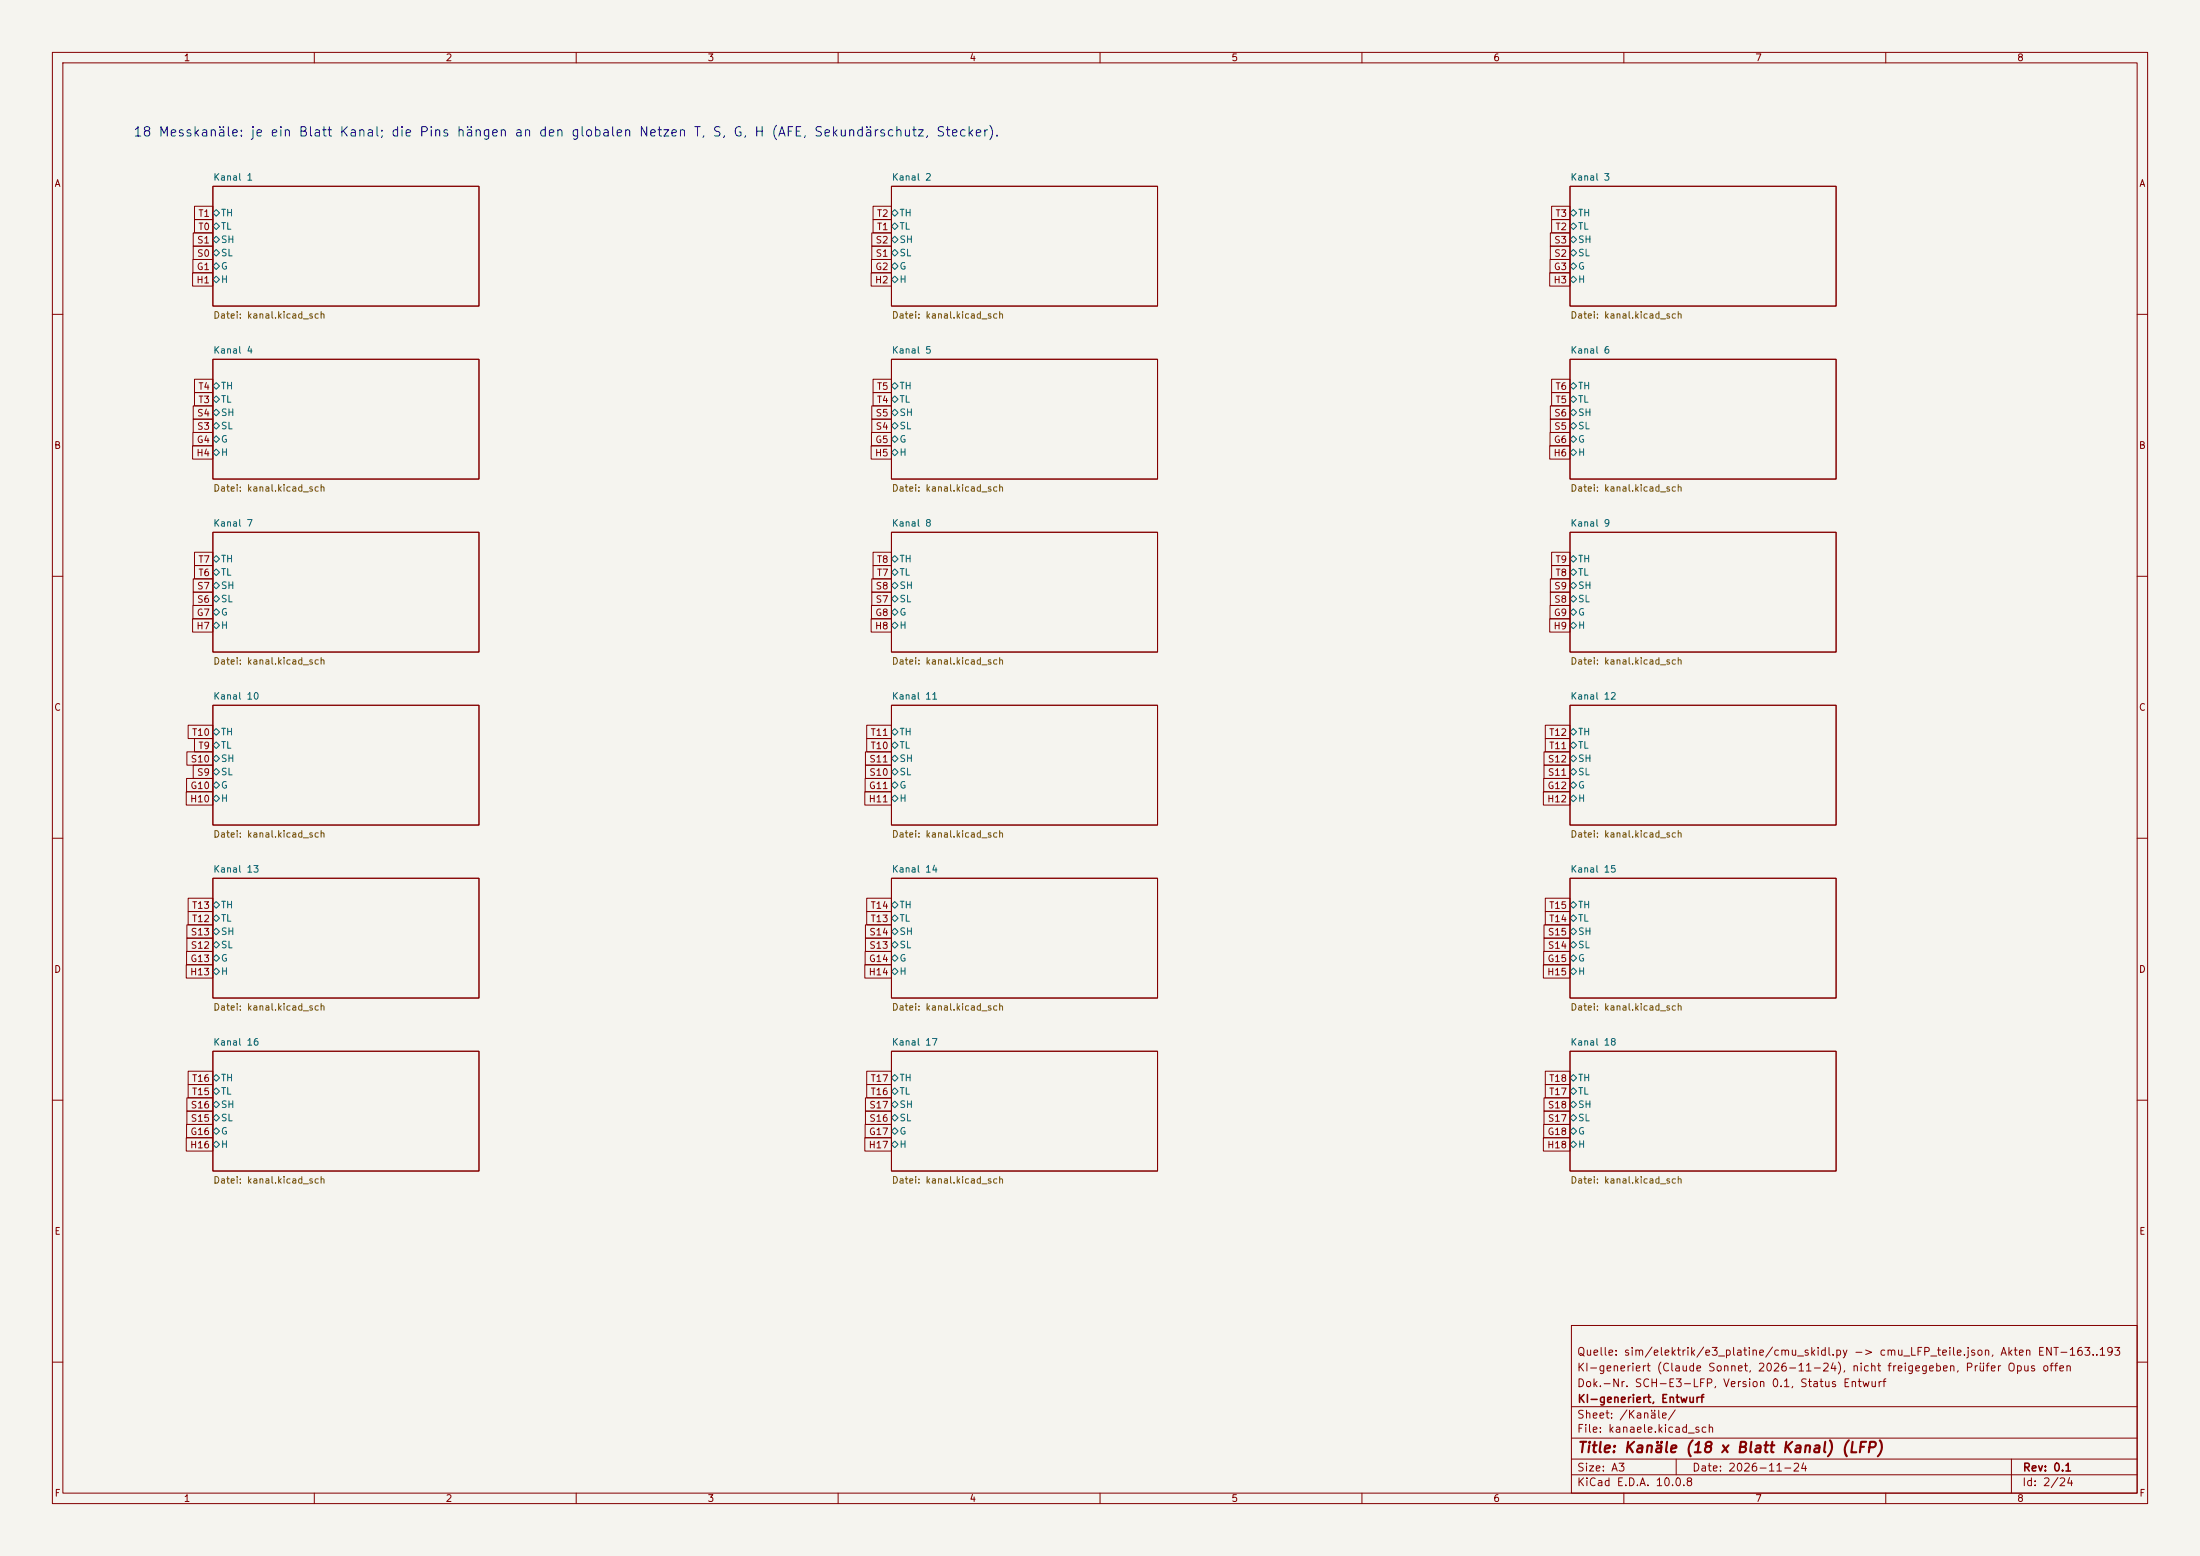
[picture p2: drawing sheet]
<svg xmlns="http://www.w3.org/2000/svg" width="420mm" height="297mm" viewBox="0 0 420 297" stroke-linecap="round" stroke-linejoin="round" font-family="sans-serif">
<path d="M0 0h420v297h-420z" fill="#f5f4ef" stroke="#f5f4ef" stroke-width=".19"/>
<g fill="none" stroke="#840000" stroke-width=".19">
<path d="M10 10h400v277h-400zM12 12h396v273h-396zM60 10v2M110 10v2M160 10v2M210 10v2M260 10v2M310 10v2M360 10v2M37.1 39.4h3.5v2.5h-3.5zM40.6 35.6h50.8v22.8h-50.8zM166.7 39.4h3.5v2.5h-3.5z"/>
<path d="M170.2 35.6h50.8v22.8h-50.8zM296.2 39.4h3.5v2.5h-3.5zM299.7 35.6h50.8v22.8h-50.8zM36.8 52.1h3.8v2.5h-3.8zM36.8 49.5h3.8v2.6h-3.8zM36.9 47h3.7v2.5h-3.7zM36.9 44.4h3.7v2.6h-3.7zM37.1 41.9h3.5v2.6h-3.5zM166.3 52.1h3.9v2.5h-3.9zM166.4 49.5h3.8v2.6h-3.8zM166.4 47h3.8v2.5h-3.8zM166.4 44.4h3.8v2.6h-3.8z"/>
<path d="M166.7 41.9h3.5v2.6h-3.5zM295.8 52.1h3.9v2.5h-3.9zM295.9 49.5h3.8v2.6h-3.8zM296 44.4h3.7v2.6h-3.7zM296 47h3.7v2.5h-3.7zM296.2 41.9h3.5v2.6h-3.5zM10 60h2M36.9 77.5h3.7v2.5h-3.7zM37.1 74.9h3.5v2.6h-3.5zM37.1 72.4h3.5v2.5h-3.5zM40.6 68.6h50.8v22.8h-50.8zM166.4 77.5h3.8v2.5h-3.8z"/>
<path d="M166.7 74.9h3.5v2.6h-3.5zM166.7 72.4h3.5v2.5h-3.5zM170.2 68.6h50.8v22.8h-50.8zM296 77.5h3.7v2.5h-3.7zM296.2 74.9h3.5v2.6h-3.5zM296.2 72.4h3.5v2.5h-3.5zM299.7 68.6h50.8v22.8h-50.8zM408 60h2M36.8 85.1h3.8v2.5h-3.8zM36.8 82.5h3.8v2.6h-3.8zM36.9 80h3.7v2.6h-3.7zM166.3 85.1h3.9v2.5h-3.9z"/>
<path d="M166.4 82.5h3.8v2.6h-3.8zM166.4 80h3.8v2.6h-3.8zM295.8 85.1h3.9v2.5h-3.9zM295.9 82.5h3.8v2.6h-3.8zM296 80h3.7v2.6h-3.7zM10 110h2M36.8 118.1h3.8v2.6h-3.8zM36.8 115.6h3.8v2.5h-3.8zM36.9 110.5h3.7v2.5h-3.7zM36.9 113h3.7v2.6h-3.7zM37.1 105.4h3.5v2.6h-3.5zM37.1 107.9h3.5v2.6h-3.5z"/>
<path d="M40.6 101.6h50.8v22.9h-50.8zM166.3 118.1h3.9v2.6h-3.9zM166.4 115.6h3.8v2.5h-3.8zM166.4 113h3.8v2.6h-3.8zM166.4 110.5h3.8v2.5h-3.8zM166.7 107.9h3.5v2.6h-3.5zM166.7 105.4h3.5v2.6h-3.5zM170.2 101.6h50.8v22.9h-50.8zM295.8 118.1h3.9v2.6h-3.9zM295.9 115.6h3.8v2.5h-3.8zM296 113h3.7v2.6h-3.7zM296 110.5h3.7v2.5h-3.7z"/>
<path d="M296.2 107.9h3.5v2.6h-3.5zM296.2 105.4h3.5v2.6h-3.5zM299.7 101.6h50.8v22.9h-50.8zM408 110h2M35.9 138.4h4.7v2.6h-4.7zM40.6 134.6h50.8v22.9h-50.8zM165.5 138.4h4.7v2.6h-4.7zM170.2 134.6h50.8v22.9h-50.8zM295 138.4h4.7v2.6h-4.7zM299.7 134.6h50.8v22.9h-50.8zM10 160h2M35.6 151.1h5v2.6h-5z"/>
<path d="M35.6 148.6h5v2.5h-5zM35.7 143.5h4.9v2.6h-4.9zM36.9 146h3.7v2.6h-3.7zM37.1 141h3.5v2.5h-3.5zM165.1 151.1h5.1v2.6h-5.1zM165.2 148.6h5v2.5h-5zM165.2 146h5v2.6h-5zM165.2 143.5h5v2.6h-5zM165.5 141h4.7v2.5h-4.7zM294.6 151.1h5.1v2.6h-5.1zM294.7 148.6h5v2.5h-5zM294.8 146h4.9v2.6h-4.9z"/>
<path d="M294.8 143.5h4.9v2.6h-4.9zM295 141h4.7v2.5h-4.7zM408 160h2M35.7 179.1h4.9v2.5h-4.9zM35.7 176.5h4.9v2.6h-4.9zM35.9 174h4.7v2.5h-4.7zM35.9 171.4h4.7v2.6h-4.7zM40.6 167.6h50.8v22.9h-50.8zM165.2 179.1h5v2.5h-5zM165.2 176.5h5v2.6h-5zM165.5 171.4h4.7v2.6h-4.7zM165.5 174h4.7v2.5h-4.7z"/>
<path d="M170.2 167.6h50.8v22.9h-50.8zM294.8 179.1h4.9v2.5h-4.9zM294.8 176.5h4.9v2.6h-4.9zM295 174h4.7v2.5h-4.7zM295 171.4h4.7v2.6h-4.7zM299.7 167.6h50.8v22.9h-50.8zM35.6 184.1h5v2.6h-5zM35.6 181.6h5v2.6h-5zM165.1 184.1h5.1v2.6h-5.1zM165.2 181.6h5v2.6h-5zM294.6 184.1h5.1v2.6h-5.1zM294.7 181.6h5v2.6h-5z"/>
<path d="M10 210h2M35.6 217.2h5v2.5h-5zM35.6 214.6h5v2.6h-5zM35.7 212.1h4.9v2.5h-4.9zM35.7 209.5h4.9v2.6h-4.9zM35.9 207h4.7v2.6h-4.7zM35.9 204.5h4.7v2.5h-4.7zM40.6 200.7h50.8v22.8h-50.8zM165.1 217.2h5.1v2.5h-5.1zM165.2 214.6h5v2.6h-5zM165.2 212.1h5v2.5h-5zM165.2 209.5h5v2.6h-5z"/>
<path d="M165.5 207h4.7v2.6h-4.7zM165.5 204.5h4.7v2.5h-4.7zM170.2 200.7h50.8v22.8h-50.8zM294.6 217.2h5.1v2.5h-5.1zM294.7 214.6h5v2.6h-5zM294.8 209.5h4.9v2.6h-4.9zM294.8 212.1h4.9v2.5h-4.9zM295 207h4.7v2.6h-4.7zM295 204.5h4.7v2.5h-4.7zM299.7 200.7h50.8v22.8h-50.8zM408 210h2M300 253h108v32h-108z"/>
<path d="M10 260h2M300 278.5h108M300 274.5h108M300 268.5h108M320 278.5v3M384 278.5v6.5M408 260h2M60 285v2M110 285v2M160 285v2M210 285v2M260 285v2"/>
<path d="M300 281.5h108M310 285v2M360 285v2"/>
</g>
<g fill="none" stroke="#006464" stroke-width=".19">
<path d="M40.6 40.6l.7-.6 .6 .6-.6 .7zM40.6 45.7l.7-.6 .6 .6-.6 .7zM40.6 48.3l.7-.7 .6 .7-.6 .6zM40.6 50.8l.7-.6 .6 .6-.6 .6zM40.6 53.3l.7-.6 .6 .6-.6 .7zM41.3 42.5l.6 .7-.6 .6-.7-.6zM170.2 40.6l.6-.6 .6 .6-.6 .7zM170.2 45.7l.6-.6 .6 .6-.6 .7zM170.2 48.3l.6-.7 .6 .7-.6 .6zM170.2 50.8l.6-.6 .6 .6-.6 .6zM170.2 53.3l.6-.6 .6 .6-.6 .7zM170.8 42.5l.6 .7-.6 .6-.6-.6z"/>
<path d="M299.7 40.6l.7-.6 .6 .6-.6 .7zM299.7 43.2l.7-.7 .6 .7-.6 .6zM299.7 45.7l.7-.6 .6 .6-.6 .7zM299.7 48.3l.7-.7 .6 .7-.6 .6zM299.7 50.8l.7-.6 .6 .6-.6 .6zM299.7 53.3l.7-.6 .6 .6-.6 .7zM40.6 73.7l.7-.7 .6 .7-.6 .6zM40.6 76.2l.7-.6 .6 .6-.6 .6zM40.6 78.7l.7-.6 .6 .6-.6 .7zM170.2 73.7l.6-.7 .6 .7-.6 .6zM170.2 76.2l.6-.6 .6 .6-.6 .6zM170.2 78.7l.6-.6 .6 .6-.6 .7z"/>
<path d="M299.7 73.7l.7-.7 .6 .7-.6 .6zM299.7 76.2l.7-.6 .6 .6-.6 .6zM299.7 78.7l.7-.6 .6 .6-.6 .7zM40.6 81.3l.7-.7 .6 .7-.6 .6zM40.6 86.4l.7-.7 .6 .7-.6 .6zM41.3 83.2l.6 .6-.6 .7-.7-.7zM170.2 81.3l.6-.7 .6 .7-.6 .6zM170.2 86.4l.6-.7 .6 .7-.6 .6zM170.8 83.2l.6 .6-.6 .7-.6-.7zM299.7 81.3l.7-.7 .6 .7-.6 .6zM299.7 86.4l.7-.7 .6 .7-.6 .6zM300.4 83.2l.6 .6-.6 .7-.7-.7z"/>
<path d="M40.6 106.7l.7-.7 .6 .7-.6 .6zM40.6 109.2l.7-.6 .6 .6-.6 .7zM40.6 111.8l.7-.7 .6 .7-.6 .6zM40.6 114.3l.7-.6 .6 .6-.6 .6zM40.6 116.8l.7-.6 .6 .6-.6 .7zM40.6 119.4l.7-.7 .6 .7-.6 .6zM170.2 106.7l.6-.7 .6 .7-.6 .6zM170.2 109.2l.6-.6 .6 .6-.6 .7zM170.2 111.8l.6-.7 .6 .7-.6 .6zM170.2 114.3l.6-.6 .6 .6-.6 .6zM170.2 116.8l.6-.6 .6 .6-.6 .7zM170.2 119.4l.6-.7 .6 .7-.6 .6z"/>
<path d="M299.7 106.7l.7-.7 .6 .7-.6 .6zM299.7 109.2l.7-.6 .6 .6-.6 .7zM299.7 111.8l.7-.7 .6 .7-.6 .6zM299.7 114.3l.7-.6 .6 .6-.6 .6zM299.7 116.8l.7-.6 .6 .6-.6 .7zM299.7 119.4l.7-.7 .6 .7-.6 .6zM40.6 139.7l.7-.6 .6 .6-.6 .6zM170.2 139.7l.6-.6 .6 .6-.6 .6zM299.7 139.7l.7-.6 .6 .6-.6 .6zM40.6 142.2l.7-.6 .6 .6-.6 .7zM40.6 149.9l.7-.7 .6 .7-.6 .6zM40.6 152.4l.7-.6 .6 .6-.6 .6z"/>
<path d="M41.3 144.1l.6 .7-.6 .6-.7-.6zM41.3 146.7l.6 .6-.6 .7-.7-.7zM170.2 142.2l.6-.6 .6 .6-.6 .7zM170.2 147.3l.6-.6 .6 .6-.6 .7zM170.2 149.9l.6-.7 .6 .7-.6 .6zM170.2 152.4l.6-.6 .6 .6-.6 .6zM170.8 144.1l.6 .7-.6 .6-.6-.6zM299.7 142.2l.7-.6 .6 .6-.6 .7zM299.7 144.8l.7-.7 .6 .7-.6 .6zM299.7 147.3l.7-.6 .6 .6-.6 .7zM299.7 149.9l.7-.7 .6 .7-.6 .6zM299.7 152.4l.7-.6 .6 .6-.6 .6z"/>
<path d="M40.6 175.3l.7-.7 .6 .7-.6 .6zM40.6 177.8l.7-.6 .6 .6-.6 .6zM41.3 172.1l.6 .6-.6 .7-.7-.7zM170.2 172.7l.6-.6 .6 .6-.6 .7zM170.2 175.3l.6-.7 .6 .7-.6 .6zM170.2 177.8l.6-.6 .6 .6-.6 .6zM299.7 175.3l.7-.7 .6 .7-.6 .6zM299.7 177.8l.7-.6 .6 .6-.6 .6zM300.4 172.1l.6 .6-.6 .7-.7-.7zM40.6 180.3l.7-.6 .6 .6-.6 .7zM40.6 185.4l.7-.6 .6 .6-.6 .7zM41.3 182.2l.6 .7-.6 .6-.7-.6z"/>
<path d="M170.2 180.3l.6-.6 .6 .6-.6 .7zM170.2 182.9l.6-.7 .6 .7-.6 .6zM170.2 185.4l.6-.6 .6 .6-.6 .7zM299.7 180.3l.7-.6 .6 .6-.6 .7zM299.7 182.9l.7-.7 .6 .7-.6 .6zM299.7 185.4l.7-.6 .6 .6-.6 .7zM40.6 205.7l.7-.6 .6 .6-.6 .7zM40.6 208.3l.7-.7 .6 .7-.6 .6zM40.6 210.8l.7-.6 .6 .6-.6 .7zM40.6 215.9l.7-.6 .6 .6-.6 .6zM40.6 218.4l.7-.6 .6 .6-.6 .7zM41.3 212.7l.6 .7-.6 .6-.7-.6z"/>
<path d="M170.2 205.7l.6-.6 .6 .6-.6 .7zM170.2 208.3l.6-.7 .6 .7-.6 .6zM170.2 210.8l.6-.6 .6 .6-.6 .7zM170.2 215.9l.6-.6 .6 .6-.6 .6zM170.2 218.4l.6-.6 .6 .6-.6 .7zM170.8 212.7l.6 .7-.6 .6-.6-.6zM299.7 205.7l.7-.6 .6 .6-.6 .7zM299.7 208.3l.7-.7 .6 .7-.6 .6zM299.7 210.8l.7-.6 .6 .6-.6 .7zM299.7 213.4l.7-.7 .6 .7-.6 .6zM299.7 215.9l.7-.6 .6 .6-.6 .6zM299.7 218.4l.7-.6 .6 .6-.6 .7z"/>
</g>
<text font-size="2" fill="#840000" x="301" y="277.8">Title: Kanäle (18 x Blatt Kanal) (LFP)</text>
<text font-size="1.8" fill="#0000c2" x="25.3" y="26.5">18 Messkanäle: je ein Blatt Kanal; die Pins hängen an den globalen Netzen T, S, G, H (AFE, Sekundärschutz, Stecker).</text>
<g font-size="1.5" fill="#840000">
<text x="300.9" y="262.1">KI-generiert (Claude Sonnet, 2026-11-24), nicht freigegeben, Prüfer Opus offen</text>
<text x="300.9" y="259.1">Quelle: sim/elektrik/e3_platine/cmu_skidl.py -&gt; cmu_LFP_teile.json, Akten ENT-163..193</text>
<text x="300.9" y="265.1">Dok.-Nr. SCH-E3-LFP, Version 0.1, Status Entwurf</text>
<text x="301" y="268.1">KI-generiert, Entwurf</text>
<text x="300.9" y="273.8">File: kanaele.kicad_sch</text>
<text x="300.9" y="271.1">Sheet: /Kanäle/</text>
<text x="300.9" y="281.2">Size: A3</text>
<text x="322.9" y="281.2">Date: 2026-11-24</text>
<text x="386" y="281.2">Rev: 0.1</text>
<text x="300.9" y="284">KiCad E.D.A. 10.0.8</text>
<text x="385.9" y="284">Id: 2/24</text>
</g>
<g font-size="1.3" fill="#840000">
<text x="35" y="12">1</text>
<text x="85" y="12">2</text>
<text x="135" y="12">3</text>
<text x="185" y="12">4</text>
<text x="235" y="12">5</text>
<text x="285" y="12">6</text>
<text x="335" y="12">7</text>
<text x="385" y="12">8</text>
<text x="10.3" y="36">A</text>
<text x="408.3" y="36">A</text>
<text x="37.8" y="41.7">T1</text>
<text x="167.3" y="41.7">T2</text>
<text x="296.8" y="41.7">T3</text>
<text x="37.5" y="46.8">S1</text>
<text x="37.8" y="44.2">T0</text>
<text x="167.1" y="46.8">S2</text>
<text x="167.3" y="44.2">T1</text>
<text x="296.6" y="46.8">S3</text>
<text x="296.8" y="44.2">T2</text>
<text x="37.5" y="51.9">G1</text>
<text x="37.5" y="49.3">S0</text>
<text x="167" y="51.9">G2</text>
<text x="167.1" y="49.3">S1</text>
<text x="296.5" y="51.9">G3</text>
<text x="296.6" y="49.3">S2</text>
<text x="37.4" y="54.4">H1</text>
<text x="166.9" y="54.4">H2</text>
<text x="296.5" y="54.4">H3</text>
<text x="37.8" y="77.3">T3</text>
<text x="37.8" y="74.7">T4</text>
<text x="167.3" y="77.3">T4</text>
<text x="167.3" y="74.7">T5</text>
<text x="296.8" y="77.3">T5</text>
<text x="296.8" y="74.7">T6</text>
<text x="37.5" y="82.3">S3</text>
<text x="37.5" y="79.8">S4</text>
<text x="167.1" y="82.3">S4</text>
<text x="167.1" y="79.8">S5</text>
<text x="296.6" y="82.3">S5</text>
<text x="296.6" y="79.8">S6</text>
<text x="10.2" y="86">B</text>
<text x="37.4" y="87.4">H4</text>
<text x="37.5" y="84.9">G4</text>
<text x="166.9" y="87.4">H5</text>
<text x="167" y="84.9">G5</text>
<text x="296.5" y="87.4">H6</text>
<text x="296.5" y="84.9">G6</text>
<text x="408.2" y="86">B</text>
<text x="37.8" y="107.7">T7</text>
<text x="167.3" y="107.7">T8</text>
<text x="296.8" y="107.7">T9</text>
<text x="37.5" y="112.8">S7</text>
<text x="37.8" y="110.3">T6</text>
<text x="167.1" y="112.8">S8</text>
<text x="167.3" y="110.3">T7</text>
<text x="296.6" y="112.8">S9</text>
<text x="296.8" y="110.3">T8</text>
<text x="37.5" y="117.9">G7</text>
<text x="37.5" y="115.4">S6</text>
<text x="167" y="117.9">G8</text>
<text x="167.1" y="115.4">S7</text>
<text x="296.5" y="117.9">G9</text>
<text x="296.6" y="115.4">S8</text>
<text x="37.4" y="120.4">H7</text>
<text x="166.9" y="120.4">H8</text>
<text x="296.5" y="120.4">H9</text>
<text x="10.2" y="136">C</text>
<text x="408.2" y="136">C</text>
<text x="36.5" y="140.8">T10</text>
<text x="37.8" y="143.3">T9</text>
<text x="166.1" y="143.3">T10</text>
<text x="166.1" y="140.8">T11</text>
<text x="295.6" y="143.3">T11</text>
<text x="295.6" y="140.8">T12</text>
<text x="36.3" y="145.8">S10</text>
<text x="37.5" y="148.4">S9</text>
<text x="165.8" y="148.4">S10</text>
<text x="165.8" y="145.8">S11</text>
<text x="295.4" y="148.4">S11</text>
<text x="295.4" y="145.8">S12</text>
<text x="36.2" y="153.5">H10</text>
<text x="36.2" y="150.9">G10</text>
<text x="165.7" y="153.5">H11</text>
<text x="165.8" y="150.9">G11</text>
<text x="295.3" y="153.5">H12</text>
<text x="295.3" y="150.9">G12</text>
<text x="36.5" y="173.8">T13</text>
<text x="166.1" y="173.8">T14</text>
<text x="295.6" y="173.8">T15</text>
<text x="36.3" y="178.9">S13</text>
<text x="36.5" y="176.3">T12</text>
<text x="165.8" y="178.9">S14</text>
<text x="166.1" y="176.3">T13</text>
<text x="295.4" y="178.9">S15</text>
<text x="295.6" y="176.3">T14</text>
<text x="10.2" y="186">D</text>
<text x="36.2" y="183.9">G13</text>
<text x="36.3" y="181.4">S12</text>
<text x="165.8" y="183.9">G14</text>
<text x="165.8" y="181.4">S13</text>
<text x="295.3" y="183.9">G15</text>
<text x="295.4" y="181.4">S14</text>
<text x="408.2" y="186">D</text>
<text x="36.2" y="186.5">H13</text>
<text x="165.7" y="186.5">H14</text>
<text x="295.3" y="186.5">H15</text>
<text x="36.5" y="209.3">T15</text>
<text x="36.5" y="206.8">T16</text>
<text x="166.1" y="209.3">T16</text>
<text x="166.1" y="206.8">T17</text>
<text x="295.6" y="209.3">T17</text>
<text x="295.6" y="206.8">T18</text>
<text x="36.3" y="214.4">S15</text>
<text x="36.3" y="211.9">S16</text>
<text x="165.8" y="214.4">S16</text>
<text x="165.8" y="211.9">S17</text>
<text x="295.4" y="211.9">S18</text>
<text x="295.4" y="214.4">S17</text>
<text x="36.2" y="219.5">H16</text>
<text x="36.2" y="217">G16</text>
<text x="165.7" y="219.5">H17</text>
<text x="165.8" y="217">G17</text>
<text x="295.3" y="219.5">H18</text>
<text x="295.3" y="217">G18</text>
<text x="10.3" y="236">E</text>
<text x="408.3" y="236">E</text>
<text x="10.3" y="286">F</text>
<text x="35" y="287">1</text>
<text x="85" y="287">2</text>
<text x="135" y="287">3</text>
<text x="185" y="287">4</text>
<text x="235" y="287">5</text>
<text x="285" y="287">6</text>
<text x="335" y="287">7</text>
<text x="385" y="287">8</text>
<text x="408.3" y="286">F</text>
</g>
<g font-size="1.3" fill="#006464">
<text x="40.6" y="34.8">Kanal 1</text>
<text x="170.2" y="34.8">Kanal 2</text>
<text x="299.7" y="34.8">Kanal 3</text>
<text x="42.1" y="41.6">TH</text>
<text x="171.6" y="41.6">TH</text>
<text x="301.2" y="41.6">TH</text>
<text x="42.1" y="44.1">TL</text>
<text x="42.1" y="46.7">SH</text>
<text x="171.6" y="44.1">TL</text>
<text x="171.6" y="46.7">SH</text>
<text x="301.2" y="44.1">TL</text>
<text x="301.2" y="46.7">SH</text>
<text x="42.1" y="49.2">SL</text>
<text x="42.1" y="51.8">G</text>
<text x="171.6" y="49.2">SL</text>
<text x="171.6" y="51.8">G</text>
<text x="301.2" y="49.2">SL</text>
<text x="301.2" y="51.8">G</text>
<text x="42.1" y="54.3">H</text>
<text x="171.6" y="54.3">H</text>
<text x="301.2" y="54.3">H</text>
<text x="40.6" y="67.8">Kanal 4</text>
<text x="170.2" y="67.8">Kanal 5</text>
<text x="299.7" y="67.8">Kanal 6</text>
<text x="42.1" y="74.6">TH</text>
<text x="42.1" y="77.2">TL</text>
<text x="171.6" y="74.6">TH</text>
<text x="171.6" y="77.2">TL</text>
<text x="301.2" y="74.6">TH</text>
<text x="301.2" y="77.2">TL</text>
<text x="42.1" y="79.7">SH</text>
<text x="42.1" y="82.2">SL</text>
<text x="171.6" y="79.7">SH</text>
<text x="171.6" y="82.2">SL</text>
<text x="301.2" y="79.7">SH</text>
<text x="301.2" y="82.2">SL</text>
<text x="42.1" y="84.8">G</text>
<text x="42.1" y="87.3">H</text>
<text x="171.6" y="84.8">G</text>
<text x="171.6" y="87.3">H</text>
<text x="301.2" y="84.8">G</text>
<text x="301.2" y="87.3">H</text>
<text x="40.6" y="100.8">Kanal 7</text>
<text x="170.2" y="100.8">Kanal 8</text>
<text x="299.7" y="100.8">Kanal 9</text>
<text x="42.1" y="107.6">TH</text>
<text x="171.6" y="107.6">TH</text>
<text x="301.2" y="107.6">TH</text>
<text x="42.1" y="110.2">TL</text>
<text x="42.1" y="112.7">SH</text>
<text x="171.6" y="110.2">TL</text>
<text x="171.6" y="112.7">SH</text>
<text x="301.2" y="110.2">TL</text>
<text x="301.2" y="112.7">SH</text>
<text x="42.1" y="115.3">SL</text>
<text x="42.1" y="117.8">G</text>
<text x="171.6" y="115.3">SL</text>
<text x="171.6" y="117.8">G</text>
<text x="301.2" y="115.3">SL</text>
<text x="301.2" y="117.8">G</text>
<text x="42.1" y="120.3">H</text>
<text x="171.6" y="120.3">H</text>
<text x="301.2" y="120.3">H</text>
<text x="40.6" y="133.8">Kanal 10</text>
<text x="170.2" y="133.8">Kanal 11</text>
<text x="299.7" y="133.8">Kanal 12</text>
<text x="42.1" y="140.7">TH</text>
<text x="42.1" y="143.2">TL</text>
<text x="171.6" y="140.7">TH</text>
<text x="171.6" y="143.2">TL</text>
<text x="301.2" y="140.7">TH</text>
<text x="301.2" y="143.2">TL</text>
<text x="42.1" y="145.7">SH</text>
<text x="42.1" y="148.3">SL</text>
<text x="171.6" y="145.7">SH</text>
<text x="171.6" y="148.3">SL</text>
<text x="301.2" y="145.7">SH</text>
<text x="301.2" y="148.3">SL</text>
<text x="42.1" y="150.8">G</text>
<text x="42.1" y="153.4">H</text>
<text x="171.6" y="150.8">G</text>
<text x="171.6" y="153.4">H</text>
<text x="301.2" y="150.8">G</text>
<text x="301.2" y="153.4">H</text>
<text x="40.6" y="166.9">Kanal 13</text>
<text x="170.2" y="166.9">Kanal 14</text>
<text x="299.7" y="166.9">Kanal 15</text>
<text x="42.1" y="173.7">TH</text>
<text x="171.6" y="173.7">TH</text>
<text x="301.2" y="173.7">TH</text>
<text x="42.1" y="176.2">TL</text>
<text x="42.1" y="178.8">SH</text>
<text x="171.6" y="176.2">TL</text>
<text x="171.6" y="178.8">SH</text>
<text x="301.2" y="176.2">TL</text>
<text x="301.2" y="178.8">SH</text>
<text x="42.1" y="181.3">SL</text>
<text x="42.1" y="183.8">G</text>
<text x="171.6" y="181.3">SL</text>
<text x="171.6" y="183.8">G</text>
<text x="301.2" y="181.3">SL</text>
<text x="301.2" y="183.8">G</text>
<text x="42.1" y="186.4">H</text>
<text x="171.6" y="186.4">H</text>
<text x="301.2" y="186.4">H</text>
<text x="40.6" y="199.9">Kanal 16</text>
<text x="170.2" y="199.9">Kanal 17</text>
<text x="299.7" y="199.9">Kanal 18</text>
<text x="42.1" y="206.7">TH</text>
<text x="42.1" y="209.2">TL</text>
<text x="171.6" y="206.7">TH</text>
<text x="171.6" y="209.2">TL</text>
<text x="301.2" y="206.7">TH</text>
<text x="301.2" y="209.2">TL</text>
<text x="42.1" y="211.8">SH</text>
<text x="42.1" y="214.3">SL</text>
<text x="171.6" y="211.8">SH</text>
<text x="171.6" y="214.3">SL</text>
<text x="301.2" y="211.8">SH</text>
<text x="301.2" y="214.3">SL</text>
<text x="42.1" y="216.9">G</text>
<text x="42.1" y="219.4">H</text>
<text x="171.6" y="216.9">G</text>
<text x="171.6" y="219.4">H</text>
<text x="301.2" y="216.9">G</text>
<text x="301.2" y="219.4">H</text>
</g>
<g font-size="1.3" fill="#725600">
<text x="40.6" y="61.1">Datei: kanal.kicad_sch</text>
<text x="170.2" y="61.1">Datei: kanal.kicad_sch</text>
<text x="299.7" y="61.1">Datei: kanal.kicad_sch</text>
<text x="40.6" y="94.1">Datei: kanal.kicad_sch</text>
<text x="170.2" y="94.1">Datei: kanal.kicad_sch</text>
<text x="299.7" y="94.1">Datei: kanal.kicad_sch</text>
<text x="40.6" y="127.2">Datei: kanal.kicad_sch</text>
<text x="170.2" y="127.2">Datei: kanal.kicad_sch</text>
<text x="299.7" y="127.2">Datei: kanal.kicad_sch</text>
<text x="40.6" y="160.2">Datei: kanal.kicad_sch</text>
<text x="170.2" y="160.2">Datei: kanal.kicad_sch</text>
<text x="299.7" y="160.2">Datei: kanal.kicad_sch</text>
<text x="40.6" y="193.2">Datei: kanal.kicad_sch</text>
<text x="170.2" y="193.2">Datei: kanal.kicad_sch</text>
<text x="299.7" y="193.2">Datei: kanal.kicad_sch</text>
<text x="40.6" y="226.2">Datei: kanal.kicad_sch</text>
<text x="170.2" y="226.2">Datei: kanal.kicad_sch</text>
<text x="299.7" y="226.2">Datei: kanal.kicad_sch</text>
</g>
</svg>
